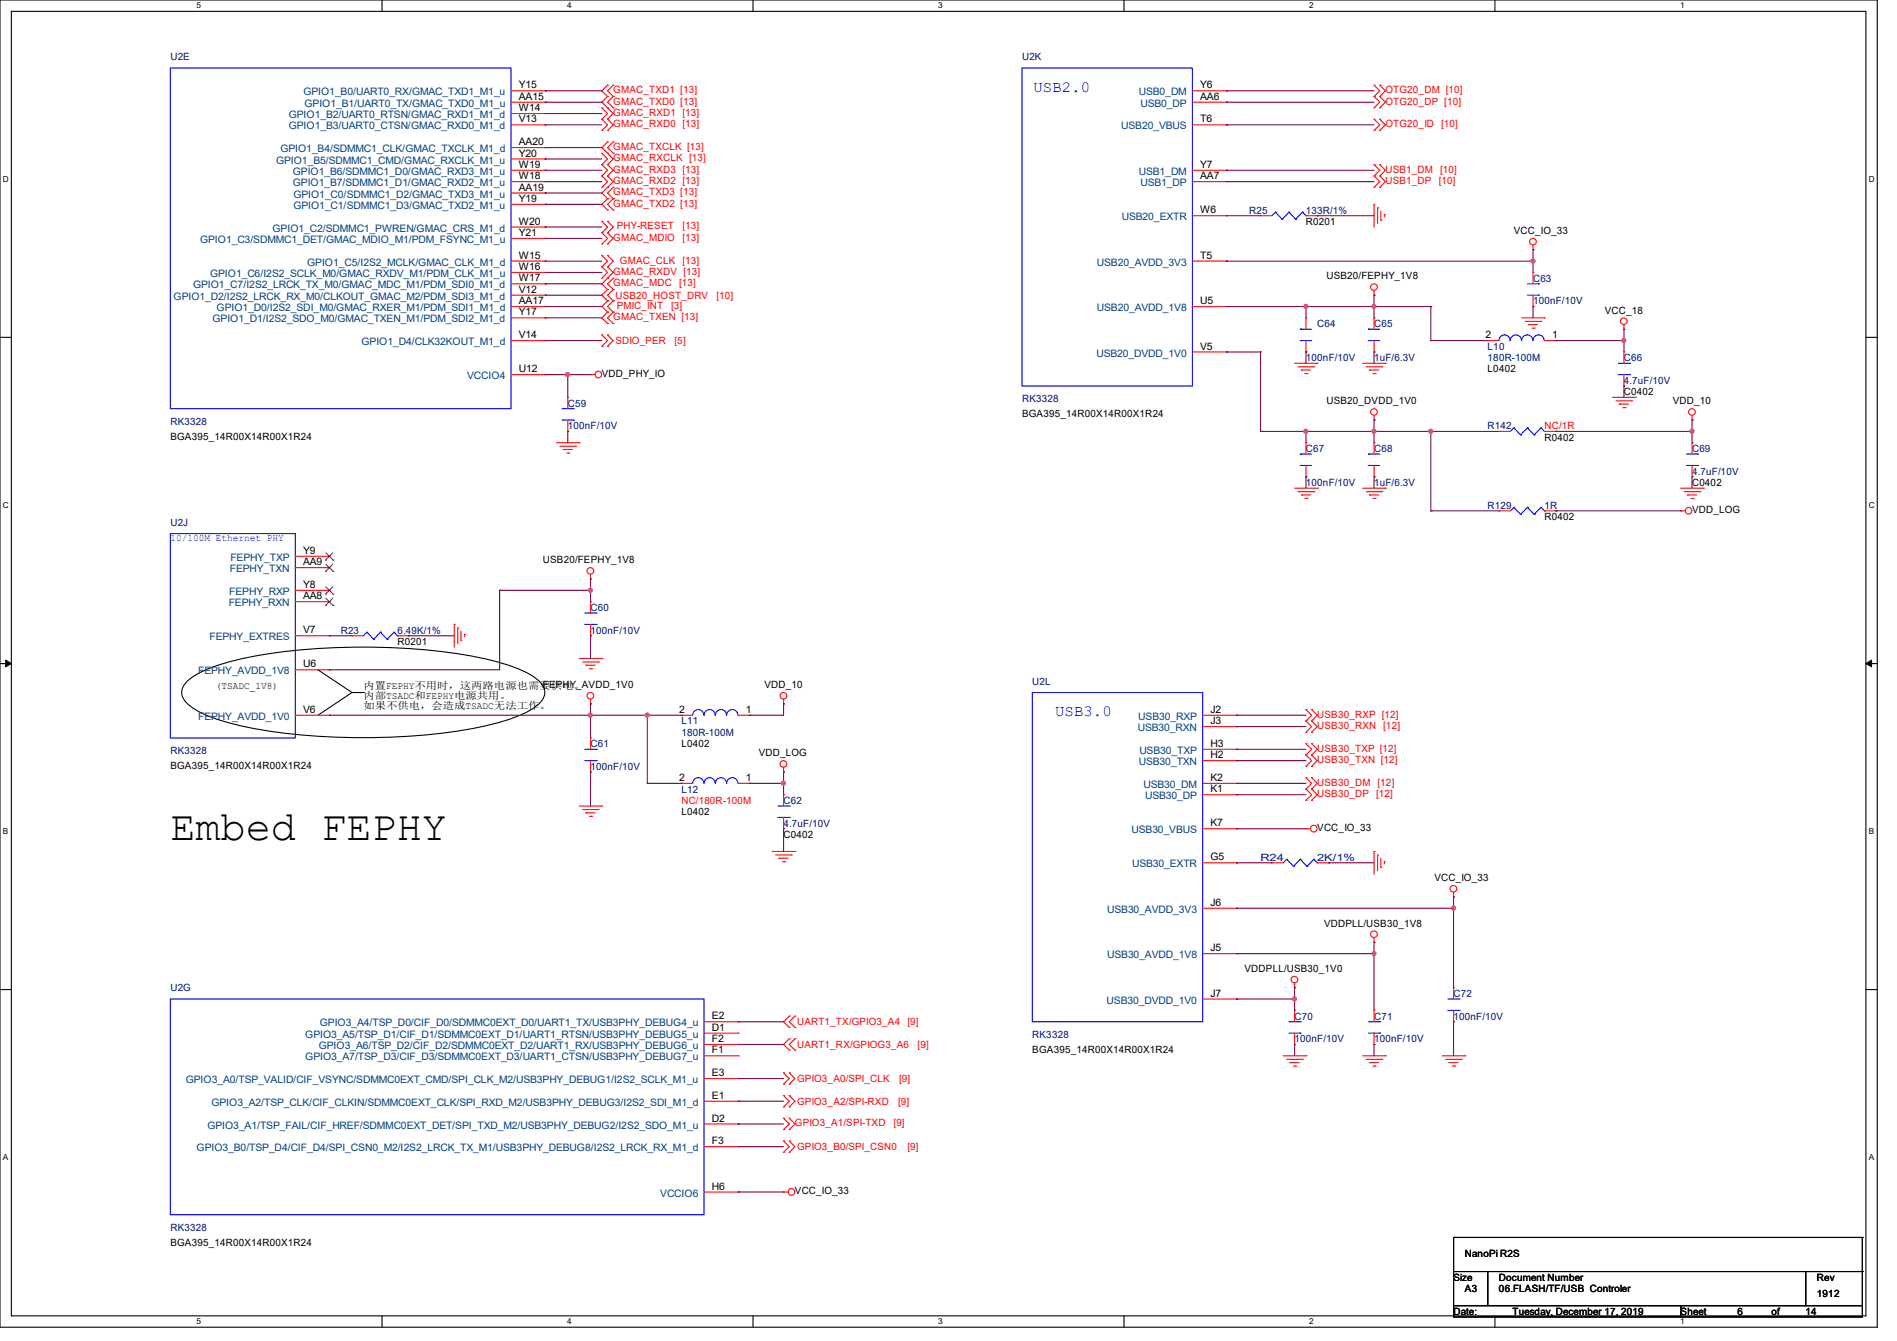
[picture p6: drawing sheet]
<svg xmlns="http://www.w3.org/2000/svg" width="297mm" height="210mm" viewBox="0 0 297 210" stroke-linecap="round" stroke-linejoin="round" font-family="sans-serif">
<path d="M0 0h293.9v207.9h-293.9zM1.8 1.8h290.3v204.3h-290.3z" fill="none" stroke="#000" stroke-width=".17"/>
<g fill="#fff">
<path d="M30.8 .2h.7v1.4h-.7z"/>
<path d="M30.8 206.2h.7v1.4h-.7z"/>
</g>
<path d="M59.8 0v1.8M59.8 206.1v1.8" fill="none" stroke="#000" stroke-width=".17"/>
<g fill="#fff">
<path d="M88.8 .2h.7v1.4h-.7z"/>
<path d="M88.8 206.2h.7v1.4h-.7z"/>
</g>
<path d="M117.9 0v1.8M117.9 206.1v1.8" fill="none" stroke="#000" stroke-width=".17"/>
<g fill="#fff">
<path d="M146.9 .2h.7v1.4h-.7z"/>
<path d="M146.9 206.2h.7v1.4h-.7z"/>
</g>
<path d="M176 0v1.8M176 206.1v1.8" fill="none" stroke="#000" stroke-width=".17"/>
<g fill="#fff">
<path d="M205 .2h.7v1.4h-.7z"/>
<path d="M205 206.2h.7v1.4h-.7z"/>
</g>
<path d="M234.1 0v1.8M234.1 206.1v1.8" fill="none" stroke="#000" stroke-width=".17"/>
<g fill="#fff">
<path d="M263.1 .2h.6v1.4h-.6z"/>
<path d="M263.1 206.2h.6v1.4h-.6z"/>
<path d="M.5 27.3h.9v1.4h-.9z"/>
<path d="M292.6 27.3h.9v1.4h-.9z"/>
<path d="M.5 78.4h.9v1.4h-.9z"/>
<path d="M292.6 78.4h.9v1.4h-.9z"/>
</g>
<path d="M0 52.8h1.8M292.1 52.8h1.8" fill="none" stroke="#000" stroke-width=".17"/>
<g fill="#fff">
<path d="M.5 129.5h.8v1.4h-.8z"/>
<path d="M292.6 129.5h.8v1.4h-.8z"/>
</g>
<path d="M0 103.9h1.8M292.1 103.9h1.8" fill="none" stroke="#000" stroke-width=".17"/>
<path d="M.9 103.4l.9 .5-.9 .5zM292.1 103.9l.9-.5v1z" fill="#000" stroke="#000" stroke-width=".16"/>
<g fill="#fff">
<path d="M.5 180.5h.8v1.4h-.8z"/>
<path d="M292.6 180.5h.8v1.4h-.8z"/>
</g>
<g fill="none" stroke="#000" stroke-width=".17">
<path d="M29.5 106.6a18.1 18.1 0 0 1 7.3-3.2 97.2 97.2 0 0 1 30-1.6 52.4 52.4 0 0 1 14.6 3.1 8.2 8.2 0 0 1 3.4 2.3 2.16 2.16 0 0 1-.5 3.1 18.1 18.1 0 0 1-7.3 3.2 97.2 97.2 0 0 1-30 1.6 52.4 52.4 0 0 1-14.7-3.1 8.2 8.2 0 0 1-3.4-2.3 2.16 2.16 0 0 1 .6-3.1zM49.8 104.9h.1M49.8 104.9l5.3 3.6M55.1 108.5h.1M55.1 108.5l-5.3 3.5M55.1 108.5h1.8M56.9 108.5h.1M0 155h1.8M292.1 155h1.8M227.6 199.1h5.3v5.4h-5.3zM227.6 193.8h.1M227.6 193.8v5.3"/>
<path d="M227.6 193.8h64M232.9 199.1h49.8v5.4h-49.8zM282.7 199.1h8.9v5.4h-8.9zM291.6 193.8h.1M291.6 199.1h.1M291.6 193.8v5.3M227.6 204.5h35.5v1.7h-35.5zM263.1 204.5h28.5v1.7h-28.5z"/>
</g>
<g fill="none" stroke="#f00" stroke-width=".17">
<path d="M80 14.2h5.3M80 16h5.3M80 17.8h5.3M80 19.6h5.3M85.3 14.2h.1M85.3 16h.1M85.3 17.8h.1M85.3 19.6h.1M94.2 16.9h.1M94.2 18.7h.1M94.2 16.9l.9 .9-.9 .9M94.2 18.7l.9 .9-.9 .8"/>
<path d="M95.1 16.9h.1M95.1 18.7h.1M95.1 15.1h.1M95.1 13.3h.1M95.1 15.1l-.9 .9 1.8 1.8-.9 .9M95.1 18.7l.9 .9-.9 .8M95.1 13.3l-.9 .9 .9 .9M96 13.3h.1M96 15.1h.1M96 16.9h.1M96 13.3l-.9 .9 .9 .9M96 15.1l-.9 .9 .9 .9"/>
<path d="M186.7 14.2h5.3M186.7 16h5.3M186.7 19.6h5.3M192 14.2h.1M192 16h.1M192 19.6h.1M215.1 15.1h.1M215.1 13.3h.1M215.1 16.9h.1M215.1 18.7h.1M215.1 13.3l.9 .9-.9 .9M215.1 15.1l.9 .9-.9 .9"/>
<path d="M215.1 18.7l.9 .9-.9 .8M216 15.1h.1M216 13.3h.1M216 16.9h.1M216 18.7h.1M216 13.3l.9 .9-.9 .9M216 15.1l.9 .9-.9 .9M216 18.7l.9 .9-.9 .8M80 23.1h5.3M80 24.9h5.3M80 26.7h5.3M80 28.4h5.3"/>
<path d="M80 30.2h5.3M80 32h5.3M80 35.6h5.3M80 37.3h5.3M85.3 23.1h.1M85.3 24.9h.1M85.3 26.7h.1M85.3 28.4h.1M85.3 30.2h.1M85.3 32h.1M85.3 35.6h.1M85.3 37.3h.1"/>
<path d="M94.2 24h.1M94.2 25.8h.1M94.2 27.6h.1M94.2 29.3h.1M94.2 20.4h.1M94.2 34.7h.1M94.2 36.4h.1M94.2 38.2h.1M94.2 24l.9 .9-.9 .9M94.2 25.8l.9 .9-.9 .9M94.2 27.6l.9 .8-.9 .9M94.2 34.7l.9 .9-.9 .8"/>
<path d="M94.2 36.4l.9 .9-.9 .9M95.1 24h.1M95.1 25.8h.1M95.1 27.6h.1M95.1 29.3h.1M95.1 20.4h.1M95.1 32.9h.1M95.1 31.1h.1M95.1 22.2h.1M95.1 34.7h.1M95.1 36.4h.1M95.1 38.2h.1"/>
<path d="M95.1 22.2l-.9 .9 1.8 1.8-.9 .9M95.1 25.8l.9 .9-.9 .9M95.1 27.6l.9 .8-1.8 1.8 .9 .9M95.1 31.1l-.9 .9 .9 .9M95.1 34.7l.9 .9-.9 .8M95.1 36.4l.9 .9-.9 .9M96 31.1h.1M96 32.9h.1M96 29.3h.1M96 22.2h.1M96 24h.1M96 31.1l-.9 .9 .9 .9"/>
<path d="M96 29.3l-.9 .9 .9 .9M96 22.2l-.9 .9 .9 .9M186.7 33.8h5.3M186.7 26.7h5.3M186.7 28.4h5.3M192 26.7h.1M192 28.4h.1M192 33.8h.1M197.4 33.8h.1M197.4 33.8h1.7M204.5 33.8h1.7M206.2 33.8h.1"/>
<path d="M215.1 32h.1M215.1 20.4h.1M215.1 29.3h.1M215.1 27.6h.1M215.1 25.8h.1M215.1 32v3.6M215.1 27.6l.9 .8-.9 .9M215.1 25.8l.9 .9-.9 .9M215.7 32.6h.1M215.7 32.6v2.4M216 20.4h.1M216 29.3h.1"/>
<path d="M216 27.6h.1M216 25.8h.1M216 27.6l.9 .8-.9 .9M216 25.8l.9 .9-.9 .9M216.2 34.5h.1M216.2 33.1v1.4M216.7 33.6h.1M216.7 33.6v.4M240 39.1h.1M240 38.4v.7M80 49.8h5.3M80 58.7h5.3"/>
<path d="M80 53.3h5.3M80 40.9h5.3M80 42.7h5.3M80 44.4h5.3M80 46.2h5.3M80 48h5.3M85.3 40.9h.1M85.3 42.7h.1M85.3 44.4h.1M85.3 46.2h.1M85.3 48h.1M85.3 49.8h.1"/>
<path d="M85.3 53.3h.1M85.3 58.7h.1M92.5 58.7h.1M92.5 58.7h.7M94.2 41.8h.1M94.2 43.6h.1M94.2 40h.1M94.2 54.2h.1M94.2 52.5h.1M94.2 41.8l.9 .9-.9 .9M94.2 40l.9 .9-.9 .9M94.2 52.5l.9 .8-.9 .9"/>
<path d="M95.1 41.8h.1M95.1 43.6h.1M95.1 50.7h.1M95.1 48.9h.1M95.1 47.1h.1M95.1 45.3h.1M95.1 40h.1M95.1 54.2h.1M95.1 52.5h.1M95.1 41.8l.9 .9-1.8 1.7 .9 .9M95.1 48.9l-.9 .9 .9 .9M95.1 47.1l-.9 .9 .9 .9"/>
<path d="M95.1 40l.9 .9-.9 .9M95.1 45.3l-.9 .9 .9 .9M95.1 52.5l.9 .8-.9 .9M96 48.9h.1M96 50.7h.1M96 47.1h.1M96 43.6h.1M96 45.3h.1M96 48.9l-.9 .9 .9 .9M96 47.1l-.9 .9 .9 .9M96 43.6l-.9 .8 .9 .9M96 45.3l-.9 .9 .9 .9"/>
<path d="M186.7 40.9h5.3M186.7 48h5.3M186.7 55.1h5.3M192 40.9h.1M192 48h.1M192 55.1h.1M202.7 56.9h3.5M203.2 57.4h2.5M203.8 58h.1M203.8 58h1.4M204.3 58.5h.3M204.5 55.1h.1"/>
<path d="M204.5 49.8h.1M204.5 49.8v1.8M204.5 53.3v1.8M204.6 58.5h.1M205.7 57.4h.1M206.2 56.9h.1M213.4 56.9h3.5M213.9 57.4h2.5M214.4 58h.1M214.4 58h1.5M215 58.5h.3M215.1 46.2h.1"/>
<path d="M215.1 55.1h.1M215.1 49.8h.1M215.1 45.5v.7M215.1 49.8v1.8M215.1 53.3v1.8M215.3 58.5h.1M216.4 57.4h.1M216.9 56.9h.1M232.9 53.3h.1M232.9 53.3h1.8M238.3 49.8h3.5M238.8 50.3h2.5"/>
<path d="M239.3 50.8h.1M239.3 50.8h1.4M239.9 51.4h.3M240 48h.1M240 42.7h.1M240 42.7v1.7M240 46.2v1.8M240.2 51.4h.1M241.3 50.3h.1M241.8 49.8h.1M241.8 53.3h1.8M243.6 53.3h.1"/>
<path d="M254.3 51.6h.1M254.3 55.1h.1M254.3 50.8v.8M254.3 55.1v1.8M254.3 58.7v1.8M87.1 69.3h3.6M87.7 69.9h2.4M88.2 70.4h.1M88.2 70.4h1.4M88.7 71h.4M88.9 67.6h.1M88.9 62.2h.1"/>
<path d="M88.9 62.2v1.8M88.9 65.8v1.8M89.1 71h.1M90.1 69.9h.1M90.7 69.3h.1M202.7 76.5h3.5M203.2 77h2.5M203.8 77.5h.1M203.8 77.5h1.4M204.3 78.1h.3M204.5 74.7h.1M204.5 69.3h.1"/>
<path d="M204.5 69.3v1.8M204.5 72.9v1.8M204.6 78.1h.1M205.7 77h.1M206.2 76.5h.1M213.4 76.5h3.5M213.9 77h2.5M214.4 77.5h.1M214.4 77.5h1.5M215 78.1h.3M215.1 65.8h.1M215.1 74.7h.1"/>
<path d="M215.1 69.3h.1M215.1 65.1v.7M215.1 69.3v1.8M215.1 72.9v1.8M215.3 78.1h.1M216.4 77h.1M216.9 76.5h.1M234.7 67.6h.1M234.7 67.6h1.8M241.8 67.6h1.8M243.6 67.6h.1M252.5 62.2h3.5"/>
<path d="M253 62.8h2.5M253.5 63.3h.1M253.5 63.3h1.5M254.1 63.8h.3M254.3 60.5h.1M254.4 63.8h.1M255.5 62.8h.1M256 62.2h.1M263.1 76.5h3.6M263.7 77h2.4M264.2 77.5h.1M264.2 77.5h1.4"/>
<path d="M264.8 78.1h.3M264.9 65.8h.1M264.9 74.7h.1M264.9 69.3h.1M264.9 65.1v.7M264.9 69.3v1.8M264.9 72.9v1.8M265.1 78.1h.1M266.1 77h.1M266.7 76.5h.1M46.2 99.6h5.4M46.2 87.1h5.4"/>
<path d="M46.2 88.9h5.4M46.2 92.5h5.4M46.2 94.2h5.4M51.6 87.1h.1M51.6 88.9h.1M51.6 92.5h.1M51.6 94.2h.1M51.6 99.6h.1M55.1 99.6h.1M55.1 99.6h1.8M62.2 99.6h1.8M64 99.6h.1"/>
<path d="M71.1 97.8h.1M71.1 97.8v3.5M71.7 98.3h.1M71.7 98.3v2.5M72.2 98.8v1.5M72.7 99.4h.1M72.7 99.4v.3M92.5 90.7h.1M92.5 99.6h.1M92.5 94.2h.1M92.5 90v.7M92.5 94.2v1.8"/>
<path d="M92.5 97.8v1.8M234.7 80h.1M234.7 80h1.8M241.8 80h1.8M243.6 80h.1M263.1 80h.1M263.1 80h.8M46.2 104.9h5.4M46.2 112h5.4M51.6 104.9h.1M51.6 112h.1M72.2 100.3h.1"/>
<path d="M90.7 103.1h3.5M91.2 103.7h2.5M91.7 104.2h.1M91.7 104.2h1.5M92.3 104.7h.3M92.5 110.2h.1M92.5 115.6h.1M92.5 109.5v.7M92.5 115.6v1.7M92.5 119.1v1.8M92.6 104.7h.1M93.7 103.7h.1"/>
<path d="M94.2 103.1h.1M106.7 112h.1M106.7 112h1.8M115.6 112h1.7M117.3 112h.1M122.7 110.2h.1M122.7 109.5v.7M188.3 112h5.3M188.3 113.8h5.3M188.3 117.3h5.3M188.3 119.1h5.3M193.6 112h.1"/>
<path d="M193.6 113.8h.1M193.6 117.3h.1M193.6 119.1h.1M204.5 114.7h.1M204.5 112.9h.1M204.5 111.1h.1M204.5 118.2h.1M204.5 116.5h.1M204.5 112.9l.9 .9-.9 .9M204.5 111.1l.9 .9-.9 .9M204.5 116.5l.9 .8-.9 .9M204.5 118.2l.9 .9-.9 .9"/>
<path d="M205.4 114.7h.1M205.4 112.9h.1M205.4 111.1h.1M205.4 118.2h.1M205.4 116.5h.1M205.4 112.9l.8 .9-.8 .9M205.4 111.1l.8 .9-.8 .9M205.4 116.5l.8 .8-.8 .9M205.4 118.2l.8 .9-.8 .9M90.7 126.2h3.5M91.2 126.8h2.5M91.7 127.3h.1"/>
<path d="M91.7 127.3h1.5M92.3 127.8h.3M92.5 120.9h.1M92.6 127.8h.1M93.7 126.8h.1M94.2 126.2h.1M106.7 122.7h.1M106.7 122.7h1.8M115.6 122.7h1.7M117.3 122.7h.1M120.9 133.4h3.6M121.5 133.9h2.4"/>
<path d="M122 134.4h.1M122 134.4h1.4M122.5 135h.4M122.7 120.9h.1M122.7 129.8h.1M122.7 124.5h.1M122.7 120.2v.7M122.7 124.5v1.7M122.7 128v1.8M122.9 135h.1M123.9 133.9h.1M124.5 133.4h.1"/>
<path d="M188.3 129.8h5.3M188.3 122.7h5.3M188.3 135.1h5.3M188.3 124.5h5.3M193.6 129.8h.1M193.6 122.7h.1M193.6 124.5h.1M193.6 135.1h.1M199.1 135.1h.1M199.1 135.1h1.8M204.5 129.8h.1M204.5 125.3h.1"/>
<path d="M204.5 123.6h.1M204.5 121.8h.1M204.5 120h.1M204.5 129.8h.7M204.5 123.6l.9 .9-.9 .8M204.5 121.8l.9 .9-.9 .9M205.4 125.3h.1M205.4 123.6h.1M205.4 121.8h.1M205.4 120h.1M205.4 123.6l.8 .9-.8 .8M205.4 121.8l.8 .9-.8 .9"/>
<path d="M206.2 135.1h1.8M208 135.1h.1M215.1 133.4h.1M215.1 133.4v3.5M215.7 133.9h.1M215.7 133.9v2.5M216.2 135.8h.1M216.2 134.4v1.4M216.7 135h.1M216.7 135v.3M227.6 139.7v.8M123.6 159.1h.1"/>
<path d="M123.6 159.1l-.9 .9 .9 .9M124.5 159.1h.1M124.5 159.1l-.9 .9 .9 .9M188.3 142.2h5.3M188.3 149.4h5.3M188.3 156.5h5.3M193.6 142.2h.1M193.6 149.4h.1M193.6 156.5h.1M202.7 154.7h.1M202.7 158.2h.1M202.7 154v.7"/>
<path d="M202.7 158.2v1.8M215.1 147.6h.1M215.1 158.2h.1M215.1 146.9v.7M215.1 158.2v1.8M227.6 140.5h.1M227.6 154.7h.1M227.6 154.7v1.8M227.6 158.2v1.8M110.2 165.4h5.4M110.2 172.5h5.4M110.2 168.9h5.4"/>
<path d="M110.2 176h5.4M110.2 160h5.4M110.2 161.8h5.4M110.2 163.6h5.4M110.2 179.6h5.4M115.6 172.5h.1M115.6 168.9h.1M115.6 176h.1M115.6 160h.1M115.6 161.8h.1M115.6 163.6h.1M115.6 165.4h.1"/>
<path d="M115.6 179.6h.1M122.7 178.7h.1M122.7 176.9h.1M122.7 175.1h.1M122.7 169.8h.1M122.7 168h.1M122.7 173.4h.1M122.7 171.6h.1M122.7 178.7l.9 .9-.9 .9M122.7 175.1l.9 .9-.9 .9M122.7 168l.9 .9-.9 .9M122.7 171.6l.9 .9-.9 .9"/>
<path d="M123.6 160.9h.1M123.6 162.7h.1M123.6 164.5h.1M123.6 178.7h.1M123.6 176.9h.1M123.6 175.1h.1M123.6 169.8h.1M123.6 168h.1M123.6 173.4h.1M123.6 171.6h.1M123.6 162.7l-.9 .9 .9 .9M123.6 178.7l.9 .9-.9 .9"/>
<path d="M123.6 175.1l.9 .9-.9 .9M123.6 168l.9 .9-.9 .9M123.6 171.6l.9 .9-.9 .9M124.5 160.9h.1M124.5 164.5h.1M124.5 162.7h.1M124.5 162.7l-.9 .9 .9 .9M200.9 165.4h3.6M201.5 165.9h2.4M202 166.4h.1M202 166.4h1.4M202.5 167h.4"/>
<path d="M202.7 163.6h.1M202.7 161.8v1.8M202.9 167h.1M203.9 165.9h.1M204.5 165.4h.1M213.4 165.4h3.5M213.9 165.9h2.5M214.4 166.4h.1M214.4 166.4h1.5M215 167h.3M215.1 163.6h.1M215.1 161.8v1.8"/>
<path d="M215.3 167h.1M216.4 165.9h.1M216.9 165.4h.1M225.8 165.4h3.6M226.4 165.9h2.4M226.9 166.4h.1M226.9 166.4h1.4M227.4 167h.4M227.6 160h.1M227.8 167h.1M228.8 165.9h.1M229.4 165.4h.1"/>
<path d="M110.2 186.7h5.4M115.6 186.7h.1M122.7 186.7h.1M122.7 180.5h.1M122.7 186.7h.7M123.6 180.5h.1"/>
<circle cx="240" cy="37.8" r=".52"/>
<circle cx="93.7" cy="58.7" r=".52"/>
<circle cx="215.1" cy="45" r=".52"/>
<circle cx="254.2" cy="50.3" r=".52"/>
<circle cx="215.1" cy="64.5" r=".52"/>
<circle cx="264.4" cy="80" r=".52"/>
<circle cx="264.9" cy="64.5" r=".52"/>
<circle cx="92.4" cy="89.4" r=".52"/>
<circle cx="92.4" cy="109" r=".52"/>
<circle cx="122.7" cy="109" r=".52"/>
<circle cx="122.7" cy="119.6" r=".52"/>
<circle cx="205.7" cy="129.8" r=".52"/>
<circle cx="227.6" cy="139.2" r=".52"/>
<circle cx="202.7" cy="153.4" r=".52"/>
<circle cx="215.1" cy="146.3" r=".52"/>
<circle cx="123.9" cy="186.7" r=".52"/>
</g>
<g fill="none" stroke="#00f" stroke-width=".17">
<path d="M26.7 10.7h53.3v53.3h-53.3zM160 10.7h26.7v49.8h-26.7zM199.7 33.2h.1M199.7 33.2l-.6 .6M199.7 33.2l1 1.1M200.7 34.3h.1M201.8 33.2h.1M201.8 33.2l-1.1 1.1M201.8 33.2l1.1 1.1M202.9 34.3h.1M203.9 33.2h.1M203.9 33.2l-1 1.1"/>
<path d="M203.9 33.2l.6 .6M204.5 33.8h.1M203.6 53.3h.1M203.6 51.6h.1M203.6 53.3h1.8M203.6 51.6h1.8M214.2 53.3h.1M214.2 51.6h.1M214.2 53.3h1.8M214.2 51.6h1.8M234.7 53.3a.87 .87 0 0 1 .9-.8 .87 .87 0 0 1 .8 .8M236.5 53.3a.87 .87 0 0 1 .8-.8 .87 .87 0 0 1 .9 .8"/>
<path d="M238.3 53.3a.87 .87 0 0 1 .8-.8 .87 .87 0 0 1 .9 .8M239.1 46.2h1.8M239.1 44.4h1.8M240 53.3a.87 .87 0 0 1 .9-.8 .87 .87 0 0 1 .9 .8M240.9 46.2h.1M240.9 44.4h.1M253.4 58.7h1.7M253.4 56.9h1.7M255.1 58.7h.1M255.1 56.9h.1M88 65.8h1.8M88 64h1.8"/>
<path d="M89.8 65.8h.1M89.8 64h.1M203.6 72.9h.1M203.6 71.1h.1M203.6 72.9h1.8M203.6 71.1h1.8M214.2 72.9h.1M214.2 71.1h.1M214.2 72.9h1.8M214.2 71.1h1.8M237 67h.1M237 79.5h.1"/>
<path d="M237 67l-.5 .6M237 67l1.1 1.1M237 79.5l-.5 .5M237 79.5l1.1 1.1M238.1 68.1h.1M239.1 67h.1M239.1 79.5h.1M239.1 67l-1 1.1M239.1 67l1.1 1.1M239.1 79.5l-1 1.1M239.1 79.5l1.1 1.1M240.2 68.1h.1"/>
<path d="M241.3 67h.1M241.3 79.5h.1M241.3 67l-1.1 1.1M241.3 67l.5 .6M241.3 79.5l-1.1 1.1M241.3 79.5l.5 .5M241.8 67.6h.1M264 72.9h1.8M264 71.1h1.8M265.8 72.9h.1M265.8 71.1h.1M26.7 83.6h19.5v32h-19.5z"/>
<path d="M57.4 99h.1M57.4 99l-.5 .6M57.4 99l1.1 1.1M59.6 99h.1M59.6 99l-1.1 1.1M59.6 99l1 1.1M61.7 99h.1M61.7 99l-1.1 1.1M61.7 99l.5 .6M62.2 99.6h.1M91.6 97.8h1.7M91.6 96h1.7"/>
<path d="M93.3 97.8h.1M93.3 96h.1M238.1 80.6h.1M240.2 80.6h.1M241.8 80h.1M58.5 100.1h.1M60.6 100.1h.1M91.6 119.1h1.7M91.6 117.3h1.7M93.3 119.1h.1M93.3 117.3h.1M108.5 112a.87 .87 0 0 1 .8-.9 .87 .87 0 0 1 .9 .9"/>
<path d="M110.2 112a.87 .87 0 0 1 .9-.9 .87 .87 0 0 1 .9 .9M112 112a.87 .87 0 0 1 .9-.9 .87 .87 0 0 1 .8 .9M113.8 112a.87 .87 0 0 1 .9-.9 .87 .87 0 0 1 .8 .9M161.6 108.5h26.7v51.5h-26.7zM108.5 122.7a.87 .87 0 0 1 .8-.9 .87 .87 0 0 1 .9 .9M110.2 122.7a.87 .87 0 0 1 .9-.9 .87 .87 0 0 1 .9 .9M112 122.7a.87 .87 0 0 1 .9-.9 .87 .87 0 0 1 .8 .9M113.8 122.7a.87 .87 0 0 1 .9-.9 .87 .87 0 0 1 .8 .9M121.8 128h1.8M121.8 126.2h1.8M123.6 128h.1M123.6 126.2h.1"/>
<path d="M201.5 134.6h.1M201.5 134.6l-.6 .5M201.5 134.6l1 1.1M202.5 135.7h.1M203.6 134.6h.1M203.6 134.6l-1.1 1.1M203.6 134.6l1 1.1M204.6 135.7h.1M205.7 134.6h.1M205.7 134.6l-1.1 1.1M205.7 134.6l.5 .5M206.2 135.1h.1"/>
<path d="M26.7 156.5h83.5v33.7h-83.5zM226.7 158.2h1.8M226.7 156.5h1.8M228.5 158.2h.1M228.5 156.5h.1M201.8 161.8h1.8M201.8 160h1.8M203.6 161.8h.1M203.6 160h.1M214.2 161.8h1.8M214.2 160h1.8M216 161.8h.1"/>
<path d="M216 160h.1"/>
</g>
<g fill="none" stroke="#7f3f00" stroke-width=".16">
<path d="M51 87.7h.1M51 89.5h.1M51 93h.1M51 94.8h.1M51 86.6l1.2 1.1M51 88.3l1.2 1.2M51 91.9l1.2 1.1M51 93.7l1.2 1.1M52.1 86.6l-1.1 1.1M52.1 88.3l-1.1 1.2M52.1 91.9l-1.1 1.1M52.1 93.7l-1.1 1.1"/>
<path d="M52.2 87.7h.1M52.2 89.5h.1M52.2 93h.1M52.2 94.8h.1"/>
</g>
<g fill="none" stroke="#7f003f" stroke-width=".17">
<path d="M85.3 17.8h.1M85.3 19.6h.1M85.3 14.2h.1M85.3 16h.1M85.3 14.2h8.9M85.3 16h8.9M85.3 19.6h8.9M85.3 17.8h8.9M192 14.2h.1M192 16h.1M192 19.6h.1M192 14.2h23.1"/>
<path d="M192 16h23.1M192 19.6h23.1M85.3 24.9h.1M85.3 26.7h.1M85.3 28.4h.1M85.3 32h.1M85.3 30.2h.1M85.3 23.1h.1M85.3 35.6h.1M85.3 37.3h.1M85.3 26.7h8.9M85.3 28.4h8.9"/>
<path d="M85.3 24.9h8.9M85.3 32h8.9M85.3 30.2h8.9M85.3 23.1h8.9M85.3 35.6h8.9M85.3 37.3h8.9M192 33.8h.1M192 26.7h.1M192 28.4h.1M192 33.8h5.4M192 26.7h23.1M192 28.4h23.1"/>
<path d="M206.2 33.8h.1M206.2 33.8h8.9M240 39.1h.1M240 39.1v3.6M85.3 53.3h.1M85.3 58.7h.1M85.3 42.7h.1M85.3 49.8h.1M85.3 40.9h.1M85.3 44.4h.1M85.3 48h.1M85.3 46.2h.1"/>
<path d="M85.3 40.9h8.9M85.3 48h8.9M85.3 53.3h8.9M85.3 58.7h7.2M85.3 42.7h8.9M85.3 49.8h8.9M85.3 44.4h8.9M85.3 46.2h8.9M88.9 58.7h.1M88.9 58.7v3.5M192 40.9h.1M192 55.1h.1"/>
<path d="M192 48h.1M192 40.9h48M192 55.1h5.4M192 48h32M197.4 55.1h.1M197.4 55.1v12.5M204.5 48h.1M204.5 55.1h.1M204.5 48v1.8M204.5 55.1v1.8M215.1 46.2h.1M215.1 48h.1"/>
<path d="M215.1 55.1h.1M215.1 46.2v3.6M215.1 55.1v1.8M224 48h.1M224 53.3h.1M224 48v5.3M224 53.3h8.9M240 48h.1M240 40.9h.1M240 48v1.8M243.6 53.3h.1M243.6 53.3h10.7"/>
<path d="M254.3 51.6h.1M254.3 53.3h.1M254.3 51.6v3.5M88.9 67.6h.1M88.9 67.6v1.7M197.4 67.6h.1M197.4 67.6h37.3M204.5 67.6h.1M204.5 74.7h.1M204.5 67.6v1.7M204.5 74.7v1.8M215.1 65.8h.1"/>
<path d="M215.1 67.6h.1M215.1 74.7h.1M215.1 65.8v3.5M215.1 74.7v1.8M224 67.6h.1M224 67.6v12.4M243.6 67.6h.1M243.6 67.6h21.3M254.3 60.5h.1M254.3 60.5v1.7M264.9 67.6h.1M264.9 74.7h.1"/>
<path d="M264.9 65.8h.1M264.9 65.8v3.5M264.9 74.7v1.8M51.6 99.6h.1M51.6 99.6h3.5M64 99.6h.1M64 99.6h7.1M78.2 92.5h.1M78.2 92.5v12.4h-26.6M78.2 92.5h14.3M92.5 90.7h.1M92.5 99.6h.1"/>
<path d="M92.5 92.5h.1M92.5 90.7v3.5M92.5 99.6v3.5M224 80h.1M224 80h10.7M243.6 80h.1M243.6 80h19.5M51.6 112h.1M51.6 104.9h.1M51.6 112h55.1M92.5 112h.1M92.5 110.2h.1"/>
<path d="M92.5 110.2v5.4M101.3 112h.1M101.3 112v10.7M117.3 112h.1M122.7 110.2h.1M122.7 110.2v1.8h-5.4M193.6 112h.1M193.6 113.8h.1M193.6 117.3h.1M193.6 119.1h.1M193.6 112h10.9M193.6 113.8h10.9"/>
<path d="M193.6 117.3h10.9M193.6 119.1h10.9M92.5 120.9h.1M92.5 120.9v5.3M101.3 122.7h.1M101.3 122.7h5.4M117.3 122.7h.1M117.3 122.7h5.4M122.7 120.9h.1M122.7 129.8h.1M122.7 122.7h.1M122.7 120.9v3.6"/>
<path d="M122.7 129.8v3.6M193.6 135.1h.1M193.6 122.7h.1M193.6 124.5h.1M193.6 129.8h.1M193.6 135.1h5.5M193.6 122.7h10.9M193.6 124.5h10.9M193.6 129.8h10.9M208 135.1h.1M208 135.1h7.1M193.6 156.5h.1"/>
<path d="M193.6 149.4h.1M193.6 142.2h.1M193.6 156.5h9.1M193.6 149.4h21.5M193.6 142.2h34M202.7 156.5h.1M202.7 154.7h.1M202.7 154.7v3.5M215.1 147.6h.1M215.1 149.4h.1M215.1 147.6v10.6M227.6 142.2h.1"/>
<path d="M227.6 140.5h.1M227.6 140.5v14.2M115.6 160h.1M115.6 163.6h.1M115.6 179.6h.1M115.6 172.5h.1M115.6 168.9h.1M115.6 176h.1M115.6 160h7.1M115.6 163.6h7.1M115.6 179.6h7.1M115.6 172.5h7.1"/>
<path d="M115.6 168.9h7.1M115.6 176h7.1M202.7 163.6h.1M202.7 163.6v1.8M215.1 163.6h.1M215.1 163.6v1.8M227.6 160h.1M227.6 160v5.4M115.6 186.7h.1M115.6 186.7h7.1"/>
</g>
<g fill="#f0f" stroke="#f0f" stroke-width=".17">
<circle cx="202.7" cy="156.4" r=".32"/>
<circle cx="215.1" cy="149.3" r=".32"/>
<circle cx="227.6" cy="142.2" r=".32"/>
<circle cx="240" cy="40.9" r=".32"/>
<circle cx="204.4" cy="67.5" r=".32"/>
<circle cx="204.4" cy="48" r=".32"/>
<circle cx="254.2" cy="53.3" r=".32"/>
<circle cx="88.9" cy="58.7" r=".32"/>
<circle cx="101.3" cy="112" r=".32"/>
<circle cx="122.7" cy="122.7" r=".32"/>
<circle cx="92.4" cy="112" r=".32"/>
<circle cx="264.9" cy="67.5" r=".32"/>
<circle cx="215.1" cy="48" r=".32"/>
<circle cx="224" cy="67.5" r=".32"/>
<circle cx="215.1" cy="67.5" r=".32"/>
<circle cx="92.4" cy="92.4" r=".32"/>
</g>
<text font-size="6.6" x="26.7" y="131.5">Embed FEPHY</text>
<g font-size="2.5" fill="#00f">
<text x="161.8" y="14.4">USB2.0</text>
<text x="165.2" y="112.2">USB3.0</text>
</g>
<g font-size="1.6" fill="#00007f">
<text x="26.7" y="9.4">U2E</text>
<text x="160" y="9.4">U2K</text>
<text x="195.6" y="33.4">R25</text>
<text x="204.5" y="33.4">133R/1%</text>
<text x="240" y="44.1">C63</text>
<text x="240" y="47.7">100nF/10V</text>
<text x="206.2" y="51.2">C64</text>
<text x="215.1" y="51.2">C65</text>
<text x="204.5" y="56.6">100nF/10V</text>
<text x="215.1" y="56.6">1uF/6.3V</text>
<text x="232.9" y="54.8">L10</text>
<text x="232.9" y="56.6">180R-100M</text>
<text x="254.3" y="56.6">C66</text>
<text x="88.9" y="63.7">C59</text>
<text x="160" y="62.9">RK3328</text>
<text x="254.3" y="60.1">4.7uF/10V</text>
<text x="26.7" y="66.5">RK3328</text>
<text x="88.9" y="67.2">100nF/10V</text>
<text x="204.5" y="70.8">C67</text>
<text x="215.1" y="70.8">C68</text>
<text x="232.9" y="67.2">R142</text>
<text x="264.9" y="70.8">C69</text>
<text x="204.5" y="76.1">100nF/10V</text>
<text x="215.1" y="76.1">1uF/6.3V</text>
<text x="264.9" y="74.3">4.7uF/10V</text>
<text x="26.7" y="82.3">U2J</text>
<text x="232.9" y="79.7">R129</text>
<text x="241.8" y="79.7">1R</text>
<text x="92.5" y="95.7">C60</text>
<text x="53.3" y="99.2">R23</text>
<text x="62.2" y="99.2">6.49K/1%</text>
<text x="92.5" y="99.2">100nF/10V</text>
<text x="161.6" y="107.2">U2L</text>
<text x="106.7" y="113.5">L11</text>
<text x="26.7" y="118.1">RK3328</text>
<text x="92.5" y="117">C61</text>
<text x="106.7" y="115.2">180R-100M</text>
<text x="92.5" y="120.6">100nF/10V</text>
<text x="106.7" y="124.1">L12</text>
<text x="122.7" y="125.9">C62</text>
<text x="122.7" y="129.5">4.7uF/10V</text>
<text x="197.4" y="134.8">R24</text>
<text x="206.2" y="134.8">2K/1%</text>
<text x="26.7" y="155.2">U2G</text>
<text x="202.7" y="159.7">C70</text>
<text x="215.1" y="159.7">C71</text>
<text x="227.6" y="156.1">C72</text>
<text x="227.6" y="159.7">100nF/10V</text>
<text x="161.6" y="162.5">RK3328</text>
<text x="202.7" y="163.2">100nF/10V</text>
<text x="215.1" y="163.2">100nF/10V</text>
<text x="26.7" y="192.7">RK3328</text>
</g>
<g font-size="1.6" fill="#003f7f">
<text x="47.5" y="14.9">GPIO1_B0/UART0_RX/GMAC_TXD1_M1_u</text>
<text x="47.7" y="16.7">GPIO1_B1/UART0_TX/GMAC_TXD0_M1_u</text>
<text x="178.3" y="14.9">USB0_DM</text>
<text x="178.6" y="16.7">USB0_DP</text>
<text x="43.9" y="23.8">GPIO1_B4/SDMMC1_CLK/GMAC_TXCLK_M1_d</text>
<text x="45.2" y="18.5">GPIO1_B2/UART0_RTSN/GMAC_RXD1_M1_d</text>
<text x="45.2" y="20.3">GPIO1_B3/UART0_CTSN/GMAC_RXD0_M1_d</text>
<text x="175.6" y="20.3">USB20_VBUS</text>
<text x="43.2" y="25.6">GPIO1_B5/SDMMC1_CMD/GMAC_RXCLK_M1_u</text>
<text x="45.8" y="27.4">GPIO1_B6/SDMMC1_D0/GMAC_RXD3_M1_u</text>
<text x="45.8" y="29.2">GPIO1_B7/SDMMC1_D1/GMAC_RXD2_M1_u</text>
<text x="178.3" y="27.4">USB1_DM</text>
<text x="178.6" y="29.2">USB1_DP</text>
<text x="45.9" y="30.9">GPIO1_C0/SDMMC1_D2/GMAC_TXD3_M1_u</text>
<text x="45.9" y="32.7">GPIO1_C1/SDMMC1_D3/GMAC_TXD2_M1_u</text>
<text x="175.6" y="34.5">USB20_EXTR</text>
<text x="31.3" y="38.1">GPIO1_C3/SDMMC1_DET/GMAC_MDIO_M1/PDM_FSYNC_M1_u</text>
<text x="42.7" y="36.3">GPIO1_C2/SDMMC1_PWREN/GMAC_CRS_M1_d</text>
<text x="48.1" y="41.6">GPIO1_C5/I2S2_MCLK/GMAC_CLK_M1_d</text>
<text x="171.7" y="41.6">USB20_AVDD_3V3</text>
<text x="27.2" y="46.9">GPIO1_D2/I2S2_LRCK_RX_M0/CLKOUT_GMAC_M2/PDM_SDI3_M1_d</text>
<text x="30.2" y="45.2">GPIO1_C7/I2S2_LRCK_TX_M0/GMAC_MDC_M1/PDM_SDI0_M1_d</text>
<text x="32.9" y="43.4">GPIO1_C6/I2S2_SCLK_M0/GMAC_RXDV_M1/PDM_CLK_M1_u</text>
<text x="33.3" y="50.5">GPIO1_D1/I2S2_SDO_M0/GMAC_TXEN_M1/PDM_SDI2_M1_d</text>
<text x="33.9" y="48.7">GPIO1_D0/I2S2_SDI_M0/GMAC_RXER_M1/PDM_SDI1_M1_d</text>
<text x="171.7" y="48.7">USB20_AVDD_1V8</text>
<text x="56.6" y="54.1">GPIO1_D4/CLK32KOUT_M1_d</text>
<text x="73.2" y="59.4">VCCIO4</text>
<text x="171.7" y="55.8">USB20_DVDD_1V0</text>
<text x="36" y="89.6">FEPHY_TXN</text>
<text x="36.1" y="87.8">FEPHY_TXP</text>
<text x="35.8" y="95">FEPHY_RXN</text>
<text x="35.9" y="93.2">FEPHY_RXP</text>
<text x="32.8" y="100.3">FEPHY_EXTRES</text>
<text x="31" y="105.6">FEPHY_AVDD_1V8</text>
<text x="31" y="112.7">FEPHY_AVDD_1V0</text>
<text x="178.2" y="112.7">USB30_RXP</text>
<text x="178.1" y="114.5">USB30_RXN</text>
<text x="178.3" y="119.8">USB30_TXN</text>
<text x="178.4" y="118.1">USB30_TXP</text>
<text x="179" y="123.4">USB30_DM</text>
<text x="179.3" y="125.2">USB30_DP</text>
<text x="177.2" y="130.5">USB30_VBUS</text>
<text x="177.2" y="135.8">USB30_EXTR</text>
<text x="173.4" y="143">USB30_AVDD_3V3</text>
<text x="173.4" y="150.1">USB30_AVDD_1V8</text>
<text x="50.1" y="160.7">GPIO3_A4/TSP_D0/CIF_D0/SDMMC0EXT_D0/UART1_TX/USB3PHY_DEBUG4_u</text>
<text x="173.3" y="157.2">USB30_DVDD_1V0</text>
<text x="47.8" y="162.5">GPIO3_A5/TSP_D1/CIF_D1/SDMMC0EXT_D1/UART1_RTSN/USB3PHY_DEBUG5_u</text>
<text x="47.8" y="166.1">GPIO3_A7/TSP_D3/CIF_D3/SDMMC0EXT_D3/UART1_CTSN/USB3PHY_DEBUG7_u</text>
<text x="49.9" y="164.3">GPIO3_A6/TSP_D2/CIF_D2/SDMMC0EXT_D2/UART1_RX/USB3PHY_DEBUG6_u</text>
<text x="29.1" y="169.6">GPIO3_A0/TSP_VALID/CIF_VSYNC/SDMMC0EXT_CMD/SPI_CLK_M2/USB3PHY_DEBUG1/I2S2_SCLK_M1_u</text>
<text x="33.1" y="173.2">GPIO3_A2/TSP_CLK/CIF_CLKIN/SDMMC0EXT_CLK/SPI_RXD_M2/USB3PHY_DEBUG3/I2S2_SDI_M1_d</text>
<text x="32.5" y="176.7">GPIO3_A1/TSP_FAIL/CIF_HREF/SDMMC0EXT_DET/SPI_TXD_M2/USB3PHY_DEBUG2/I2S2_SDO_M1_u</text>
<text x="30.8" y="180.3">GPIO3_B0/TSP_D4/CIF_D4/SPI_CSN0_M2/I2S2_LRCK_TX_M1/USB3PHY_DEBUG8/I2S2_LRCK_RX_M1_d</text>
<text x="103.4" y="187.4">VCCIO6</text>
</g>
<g font-size="1.6">
<text x="81.2" y="13.8">Y15</text>
<text x="81.2" y="15.6">AA15</text>
<text x="81.2" y="17.4">W14</text>
<text x="187.9" y="13.8">Y6</text>
<text x="187.9" y="15.6">AA6</text>
<text x="81.2" y="19.2">V13</text>
<text x="81.2" y="22.7">AA20</text>
<text x="187.9" y="19.2">T6</text>
<text x="81.2" y="24.5">Y20</text>
<text x="81.2" y="26.3">W19</text>
<text x="81.2" y="28.1">W18</text>
<text x="81.2" y="29.8">AA19</text>
<text x="187.9" y="26.3">Y7</text>
<text x="187.9" y="28.1">AA7</text>
<text x="81.2" y="31.6">Y19</text>
<text x="81.2" y="35.2">W20</text>
<text x="187.9" y="33.4">W6</text>
<text x="204.5" y="35.2">R0201</text>
<text x="81.2" y="37">Y21</text>
<text x="81.2" y="40.5">W15</text>
<text x="187.9" y="40.5">T5</text>
<text x="237" y="36.7">VCC_IO_33</text>
<text x="81.2" y="42.3">W16</text>
<text x="81.2" y="44.1">W17</text>
<text x="81.2" y="45.8">V12</text>
<text x="81.2" y="47.6">AA17</text>
<text x="187.9" y="47.6">U5</text>
<text x="207.7" y="43.8">USB20/FEPHY_1V8</text>
<text x="81.2" y="49.4">Y17</text>
<text x="81.2" y="53">V14</text>
<text x="232.6" y="53">2</text>
<text x="243" y="53">1</text>
<text x="251.2" y="49.1">VCC_18</text>
<text x="81.2" y="58.3">U12</text>
<text x="94.2" y="59.1">VDD_PHY_IO</text>
<text x="187.9" y="54.7">V5</text>
<text x="232.9" y="58.3">L0402</text>
<text x="160" y="65.3">BGA395_14R00X14R00X1R24</text>
<text x="207.7" y="63.3">USB20_DVDD_1V0</text>
<text x="254.3" y="61.9">C0402</text>
<text x="261.9" y="63.3">VDD_10</text>
<text x="26.7" y="68.8">BGA395_14R00X14R00X1R24</text>
<text x="241.8" y="69">R0402</text>
<text x="264.9" y="76.1">C0402</text>
<text x="241.8" y="81.4">R0402</text>
<text x="264.9" y="80.4">VDD_LOG</text>
<text x="47.5" y="86.7">Y9</text>
<text x="47.5" y="88.5">AA9</text>
<text x="85" y="88.2">USB20/FEPHY_1V8</text>
<text x="47.5" y="92.1">Y8</text>
<text x="47.5" y="93.9">AA8</text>
<text x="47.5" y="99.2">V7</text>
<text x="62.2" y="101">R0201</text>
<text x="33.8" y="107.9">(TSADC_1V8)</text>
<text x="47.5" y="104.5">U6</text>
<text x="56.9" y="107.9">内置FEPHY不用时，这两路电源也需要供电。</text>
<text x="85" y="107.8">FEPHY_AVDD_1V0</text>
<text x="119.7" y="107.8">VDD_10</text>
<text x="47.5" y="111.6">V6</text>
<text x="56.9" y="111">如果不供电，会造成TSADC无法工作。</text>
<text x="56.9" y="109.5">内部TSADC和FEPHY电源共用。</text>
<text x="106.3" y="111.6">2</text>
<text x="116.8" y="111.6">1</text>
<text x="189.5" y="111.6">J2</text>
<text x="189.5" y="113.4">J3</text>
<text x="106.7" y="117">L0402</text>
<text x="118.8" y="118.4">VDD_LOG</text>
<text x="189.5" y="117">H3</text>
<text x="189.5" y="118.7">H2</text>
<text x="26.7" y="120.4">BGA395_14R00X14R00X1R24</text>
<text x="106.3" y="122.3">2</text>
<text x="116.8" y="122.3">1</text>
<text x="189.5" y="122.3">K2</text>
<text x="189.5" y="124.1">K1</text>
<text x="106.7" y="127.7">L0402</text>
<text x="122.7" y="131.2">C0402</text>
<text x="189.5" y="129.4">K7</text>
<text x="206.2" y="130.2">VCC_IO_33</text>
<text x="189.5" y="134.7">G5</text>
<text x="189.5" y="141.9">J6</text>
<text x="224.6" y="138">VCC_IO_33</text>
<text x="189.5" y="149">J5</text>
<text x="207.3" y="145.1">VDDPLL/USB30_1V8</text>
<text x="194.9" y="152.2">VDDPLL/USB30_1V0</text>
<text x="111.5" y="159.6">E2</text>
<text x="111.5" y="161.4">D1</text>
<text x="189.5" y="156.1">J7</text>
<text x="111.5" y="163.2">F2</text>
<text x="111.5" y="165">F1</text>
<text x="161.6" y="164.8">BGA395_14R00X14R00X1R24</text>
<text x="111.5" y="172.1">E1</text>
<text x="111.5" y="168.5">E3</text>
<text x="111.5" y="175.6">D2</text>
<text x="111.5" y="179.2">F3</text>
<text x="111.5" y="186.3">H6</text>
<text x="124.5" y="187.1">VCC_IO_33</text>
<text x="26.7" y="195.1">BGA395_14R00X14R00X1R24</text>
<text x="229.4" y="196.8">NanoPi R2S</text>
<text x="227.6" y="200.6">Size</text>
<text x="229.4" y="202.3">A3</text>
<text x="234.7" y="200.6">Document Number</text>
<text x="234.7" y="202.3">06.FLASH/TF/USB Controler</text>
<text x="284.5" y="203.1">1912</text>
<text x="284.5" y="200.6">Rev</text>
<text x="227.6" y="205.9">Date:</text>
<text x="236.8" y="205.9">Tuesday, December 17, 2019</text>
<text x="263.1" y="205.9">Sheet</text>
<text x="272" y="205.9">6</text>
<text x="277.4" y="205.9">of</text>
<text x="282.7" y="205.9">14</text>
</g>
<g font-size="1.6" fill="#f00">
<text x="96" y="14.6">GMAC_TXD1 [13]</text>
<text x="96" y="16.4">GMAC_TXD0 [13]</text>
<text x="216.9" y="14.6">OTG20_DM [10]</text>
<text x="216.9" y="16.4">OTG20_DP [10]</text>
<text x="96" y="18.2">GMAC_RXD1 [13]</text>
<text x="96" y="19.9">GMAC_RXD0 [13]</text>
<text x="96" y="23.5">GMAC_TXCLK [13]</text>
<text x="216.9" y="19.9">OTG20_ID</text>
<text x="225.6" y="19.9">[10]</text>
<text x="96" y="25.3">GMAC_RXCLK [13]</text>
<text x="96" y="27.1">GMAC_RXD3 [13]</text>
<text x="96" y="28.8">GMAC_RXD2 [13]</text>
<text x="216.9" y="28.8">USB1_DP</text>
<text x="216.9" y="27.1">USB1_DM [10]</text>
<text x="225.3" y="28.8">[10]</text>
<text x="96" y="32.4">GMAC_TXD2 [13]</text>
<text x="96" y="30.6">GMAC_TXD3 [13]</text>
<text x="96.6" y="35.9">PHY-RESET</text>
<text x="106.8" y="35.9">[13]</text>
<text x="96" y="37.7">GMAC_MDIO</text>
<text x="97.1" y="41.3">GMAC_CLK [13]</text>
<text x="106.8" y="37.7">[13]</text>
<text x="96" y="43.1">GMAC_RXDV [13]</text>
<text x="96" y="44.8">GMAC_MDC</text>
<text x="96.3" y="46.8">USB20_HOST_DRV</text>
<text x="106.3" y="44.8">[13]</text>
<text x="112.2" y="46.8">[10]</text>
<text x="96" y="50.2">GMAC_TXEN [13]</text>
<text x="96.3" y="53.9">SDIO_PER</text>
<text x="96.6" y="48.4">PMIC_INT</text>
<text x="105.1" y="48.4">[3]</text>
<text x="105.6" y="53.9">[5]</text>
<text x="241.8" y="67.2">NC/1R</text>
<text x="206.2" y="112.4">USB30_RXP [12]</text>
<text x="206.2" y="114.2">USB30_RXN [12]</text>
<text x="206.2" y="117.7">USB30_TXP [12]</text>
<text x="206.2" y="119.5">USB30_TXN [12]</text>
<text x="106.7" y="125.9">NC/180R-100M</text>
<text x="206.2" y="124.8">USB30_DP</text>
<text x="206.2" y="123.1">USB30_DM [12]</text>
<text x="215.5" y="124.8">[12]</text>
<text x="124.8" y="160.6">UART1_TX/GPIO3_A4</text>
<text x="142.1" y="160.6">[9]</text>
<text x="124.8" y="164.1">UART1_RX/GPIOG3_A6</text>
<text x="143.7" y="164.1">[9]</text>
<text x="124.8" y="169.5">GPIO3_A0/SPI_CLK</text>
<text x="124.8" y="173">GPIO3_A2/SPI-RXD</text>
<text x="140.6" y="173">[9]</text>
<text x="140.8" y="169.5">[9]</text>
<text x="124.5" y="176.4">GPIO3_A1/SPI-TXD</text>
<text x="139.9" y="176.4">[9]</text>
<text x="124.8" y="180.1">GPIO3_B0/SPI_CSN0</text>
<text x="142.1" y="180.1">[9]</text>
</g>
<text font-size="1.6" fill="#00f" x="26.7" y="84.8">10/100M Ethernet PHY</text>
<g font-size="1.3">
<text x="30.8" y="1.3">5</text>
<text x="88.8" y="1.3">4</text>
<text x="146.9" y="1.3">3</text>
<text x="205" y="1.3">2</text>
<text x="263.1" y="1.3">1</text>
<text x=".5" y="28.4">D</text>
<text x="292.6" y="28.4">D</text>
<text x=".5" y="79.5">C</text>
<text x="292.6" y="79.5">C</text>
<text x=".5" y="130.6">B</text>
<text x="292.6" y="130.6">B</text>
<text x=".5" y="181.7">A</text>
<text x="292.6" y="181.7">A</text>
<text x="30.8" y="207.4">5</text>
<text x="88.8" y="207.4">4</text>
<text x="146.9" y="207.4">3</text>
<text x="205" y="207.4">2</text>
<text x="263.1" y="207.4">1</text>
</g>
</svg>
